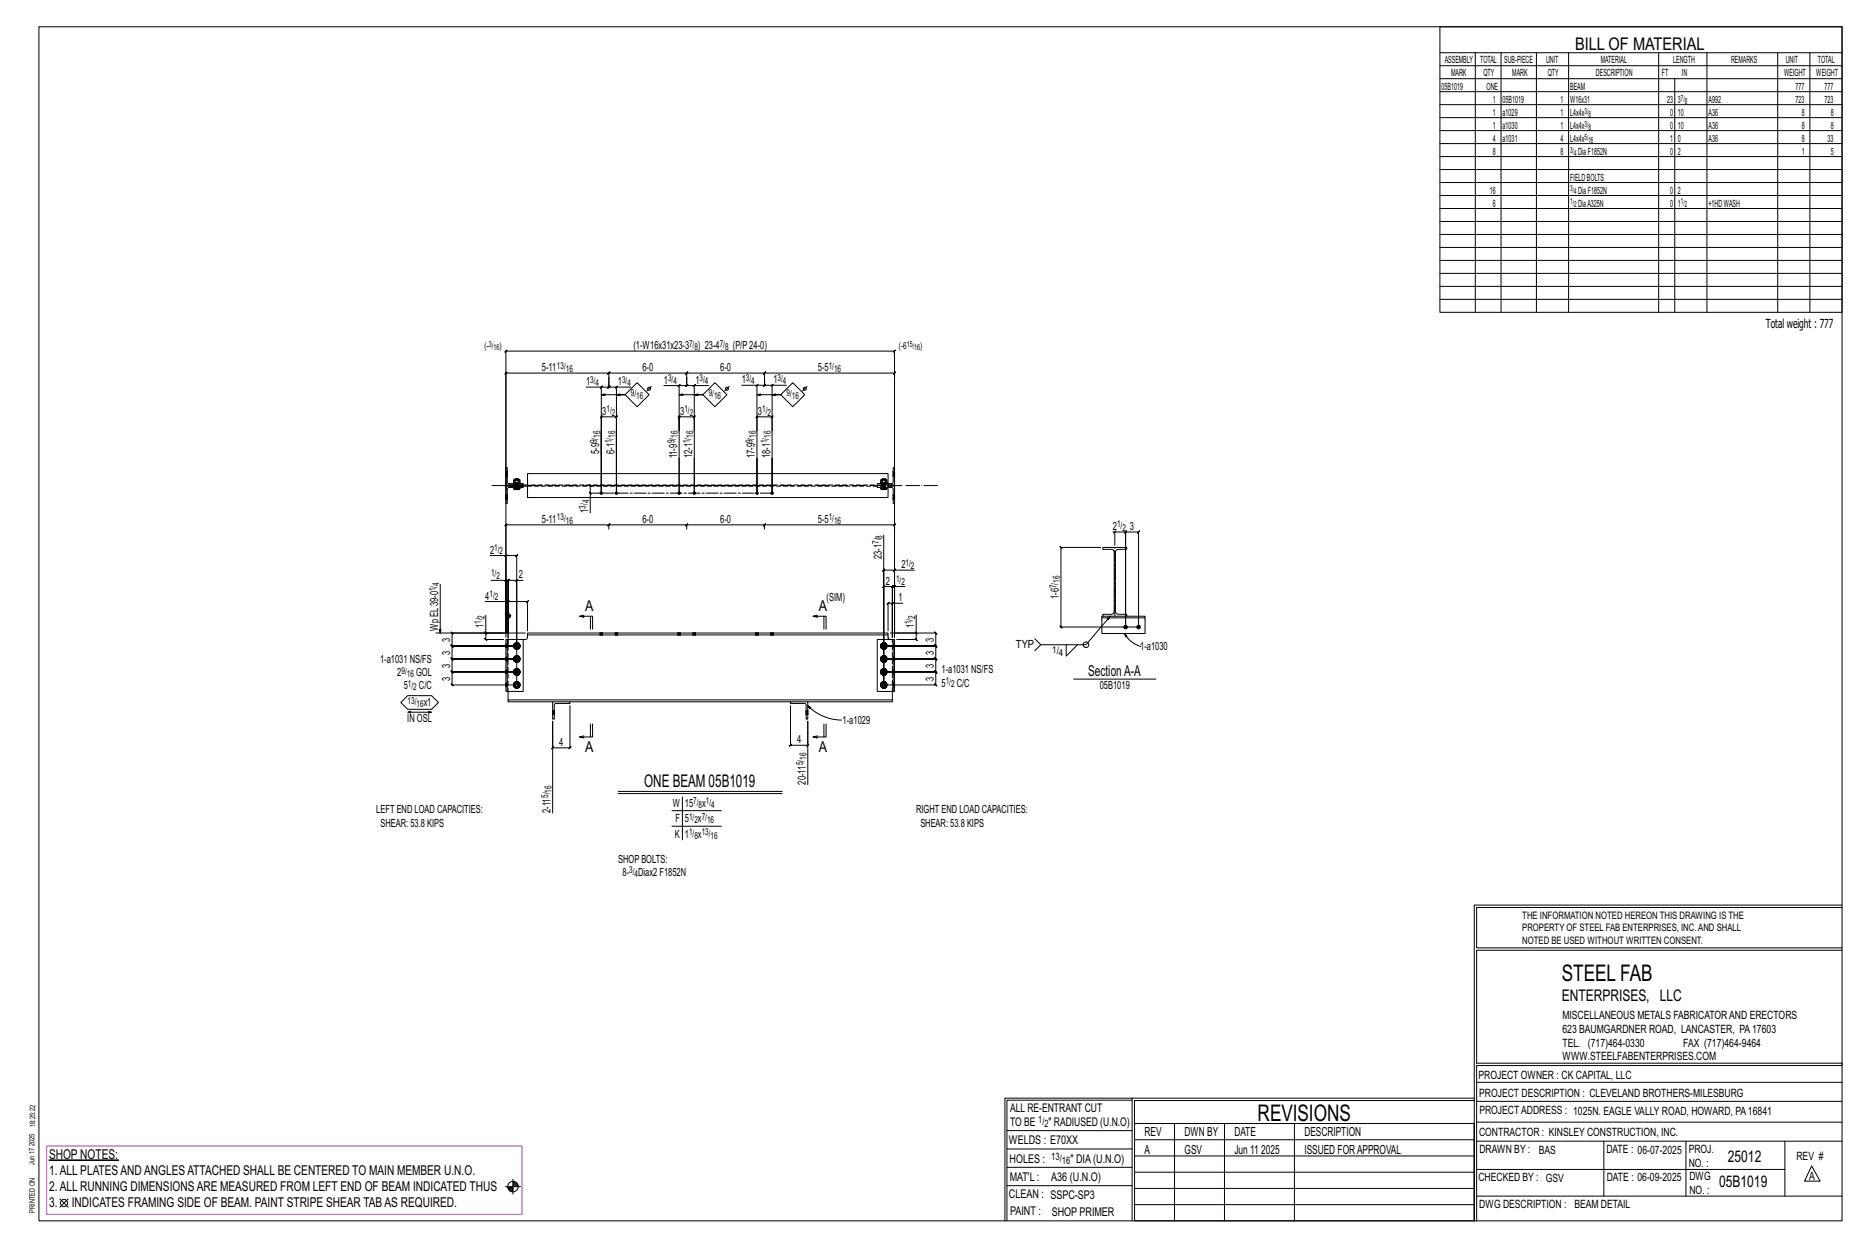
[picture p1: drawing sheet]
<svg xmlns="http://www.w3.org/2000/svg" width="914mm" height="610mm" viewBox="0 0 914 610" stroke-linecap="round" stroke-linejoin="round" font-family="sans-serif">
<g fill="#000" stroke="#000" stroke-width=".49">
<path d="M24 568h34z"/>
<circle cx="294" cy="241" r=".6"/>
<circle cx="302" cy="241" r=".6"/>
<circle cx="332" cy="241" r=".6"/>
<circle cx="340" cy="241" r=".6"/>
<circle cx="371" cy="241" r=".6"/>
<circle cx="378" cy="241" r=".6"/>
<circle cx="551" cy="307" r=".9"/>
<circle cx="557" cy="307" r=".9"/>
</g>
<g fill="none" stroke="#000" stroke-width=".49">
<path d="M19 13h883v584h-883zM705 13h197v140h-197zM705 26h197M705 32h197M705 39h197M722 26v127M735 26v127M752 26v127M768 26v127M812 26v127M820 39v114M836 26v127"/>
<path d="M870 26v127M886 26v127M705 45h197M705 51h197M705 58h197M705 64h197M705 70h197M705 77h197M705 83h197M705 89h197M705 96h197M705 102h197"/>
<path d="M705 108h197M705 115h197M705 121h197M705 127h197M705 134h197M705 140h197M705 146h197M287 189h7v52v-37l1-1-1 1h8h-1l1-1v1v37v-52h7M294 193h12h-4M295 189l-1 1zM298 183l1-1zM298 185v4h1l-1 1v-1h-4"/>
<path d="M298 185v4v1l1-1h-1h4M298 185l1-3-1 1h-50v-1l-1 1h1v57M298 183h38l1-1-1 3M301 190l1-1zM306 193l6-6 6 6-6 6zM319 189l-2 2M325 189h7v22v-7l1-1-1 1h8h-1l1-1v1v7M332 189l1-1zM332 193h12h-4M336 185v4l1-1-1 1h-4M336 185v4l1-1-1 1h4M336 183h38l1-1-1 3"/>
<path d="M337 182l-1 1zM340 189v-1l-1 1zM344 193l6-6 6 6-6 6zM347 189h-7v22M357 189l-2 2M363 188h8v23M371 188l-1 1 1-1zM371 193h11h-4M374 185v3h1l-1 1v-1h-3M374 185v3v1l1-1h-1h4M374 183h64h-1l1-1v3M375 182l-1 1z"/>
<path d="M377 189l1-1zM385 188h-7v23M388 187l6 6-6 6-6-6zM395 189l-2 2M332 211v30M340 211v30M371 211v-7h-1l1-1v1h7h-1l1-1v1v7M371 211v30M378 211v30M248 231h.1M248 233h.1M248 238h8v1h-7l-1 7z"/>
<path d="M248 229l1 7 7 1h-8zM251 236l4 1zM251 239h1zM251 236v-1h1v1M251 239l1 1M252 239v1M252 237h.1M252 238h.1M252 239h.1M252 240v-1h2v1M252 239h1M253 240l1-1v1"/>
<path d="M254 239h-1v1M254 235v1M254 235v-1h-2v1h2v1M254 237h.1M254 238h.1M254 239h.1M254 239l-1 1M258 232h177v11h-177zM258 237h-9v1h9M294 222v-11v30M302 222v-11v30M332 224v17z"/>
<path d="M340 224v17zM374 238h-85l-1-1 1 1v3M431 236l3 1zM431 239h.1M431 236v-1h1v1M431 239l1 1M432 239h-1l1 1M432 237h.1M432 238h.1M432 239h.1M432 240v-1h2l-1 1M432 239h1"/>
<path d="M433 240l1-1v1M433 239l-1 1M433 236v-1h-1v-1l2 1v1M433 237h.1M433 238h.1M433 239h.1M434 239h.1M434 239l-1 1M435 237h2v1h-2M435 237l2-1v-7h1v8h-3M436 238h2v8h-1v-7h-2M437 231h.1"/>
<path d="M437 233h.1M438 231h.1M438 233h.1M248 242h.1M248 244h.1M288 241l1 1zM298 259l1-3-1 1h-50v-1l-1 1h1v55M298 257h38l1-1-1 3M299 256l-1 1zM301 241h-12v10M336 257h38l1-1-1 3M337 256l-1 1z"/>
<path d="M374 257h64h-1l1-1v3M375 256l-1 1zM437 242h.1M437 244h.1M438 242h.1M438 244h.1M240 272h8v38v-26h-8M248 272h5h-1l1-1v1v63h-32l1 1-1-1v-6h1l-1-1v1h32h-32h1l-1-1v1v-7l1 1-1-1h32h-32l1 1-1-1v-6l1 1-1-1 1 1-1-1v-6h1l-1-1v1h25M248 271l-1 1zM433 262v73v-56h-1l1-1v1h5M438 279v-1l-1 1zM448 279h-10v31h20v-1l1 1h-1v6l1 1-1-1h-25h25l1 1-1-1v6l1 1-1-1h-25h25l1 1-1-1v7v-1l1 1h-1h-25h25v-1l1 1h-1v6l1 1-1-1h-25v-48h-1l1-1v1h4h-1l1-1v1v25"/>
<path d="M540 268h12v1h-5l-1 1v29l1 1 5 1h-12l5-1v-1v-29v-1h-5zM545 260h1v7M545 261l1-1zM546 260h5l-1 1 1-1v47v-47l-1 1 1-1h6v1l1-1h-1v47h-38h1l-1-1v1v-39h1l-1-1v1h20M215 286v24M238 294h11v18M248 284h8M248 283l-1 1zM249 294h9v1l1-1h-1v15M249 300v9M249 294l-1 1zM253 284v32h-32h32"/>
<path d="M253 283l-1 1zM436 296l1-1zM437 295h-2l-1 1 1-1v14M437 287l1-1zM438 287h-1v-1l-1 1h1v25M442 295h-5v17M443 287h-5v25M213 310h35v-138h-1l1-1v1h190h-1l1-1v1v138M237 309l1 1zM238 301v9h19M238 310v3l-1-1 1 1h9M247 301h3"/>
<path d="M248 313v25zM248 301h.1M248 300v1M248 313h8M249 310v-26h-1l1-1-1 1 1-1v1v32M249 301v1M250 301v1M251 316h1M252 315v1M252 317h.1M252 316v1M252 316v-1l-1 1 1 1v-1"/>
<path d="M252 317l1 1M252 315h.1M253 317h1M253 315h-1M253 315h1M253 315l1 1v1M254 315h-1M254 317h-1M254 316v1M254 316l-1 1M254 315v1M256 313v25h-8"/>
<path d="M258 310h177v1h-177zM258 311v2h-2M286 302l-2-1h6v7M286 301h-2M289 301v7M294 310h.1M294 311h.1M295 310h.1M295 311h.1M301 310h.1M301 311h.1M302 310h.1"/>
<path d="M302 311h.1M332 310h.1M332 311h.1M333 310h.1M333 311h.1M339 310h.1M339 311h.1M340 310h.1M340 311h.1M370 310h.1M370 311h.1M371 310h.1"/>
<path d="M371 311h.1M377 310h.1M377 311h.1M379 310h.1M379 311h.1M400 302l-2-1h6v7M400 301h-2M403 301v7M431 316h1M431 315l1 1M432 317h.1M432 316l-1 1"/>
<path d="M432 316v-1l-1 1 1 1v-1M432 317l1 1M432 315h.1M432 317h1M433 315h-1M433 315h1h-1M433 315l1 1v1M433 317h1h-1M434 316v1M434 316l-1 1M434 315v1M435 311v1l1 1"/>
<path d="M437 313h1v25h-1zM437 313h-8v25h8M448 309l1 1zM448 301v9h-12M448 310v3v-1l1 1h-1h-9M509 315l-2 3M522 315v6l5-6M540 301h-1v9h22v-8M543 301l-11 14h-23l-2-2M550 310l2 1-1 1zM550 310a13 13 0 0 0 8 6M552 301h9v1h-22"/>
<path d="M249 338v4M251 335h1M251 329h1M251 322h1M252 335h.1M252 328v1M252 322h.1M252 336v1M252 330h.1M252 323v1M252 335v1M252 329h.1"/>
<path d="M252 322v1M252 335v-1l-1 1 1 1v-1M252 328l-1 1 1 1v-1M252 322v-1l-1 1 1 1M252 336l1 1M252 329l1 1M252 323l1 1M252 334h.1M252 327v1M252 321h.1M253 336l1 1M253 330h1"/>
<path d="M253 323l1 1M253 334h-1M253 334h1M253 327l-1 1M253 328l1-1v1M253 321l-1 1M253 321h1v1M253 334l1 1v1M253 328l1 1M253 321l1 1v1M254 334h-1M254 327l-1 1"/>
<path d="M254 321h-1M254 336v1l-1-1M254 329v1h-1M254 323v1l-1-1M254 335v1M254 329v1M254 323h.1M254 335l-1 1M254 329l-1 1M254 322l-1 1M254 334v1M254 328h.1"/>
<path d="M254 321v1M254 335h.1M254 328v1M254 322h.1M431 335h1M431 329h1M431 322h1M431 328l1 1M432 323v1M432 330h.1M432 336v1M432 322l-1 1"/>
<path d="M432 329h-1M432 335l-1 1M432 322v-1l-1 1 1 1M432 328l-1 1 1 1v-1M432 335v-1l-1 1 1 1v-1M432 323l1 1M432 329l1 1M432 336l1 1M432 321h.1M432 327v1M432 334h.1M432 330h1"/>
<path d="M433 321l-1 1M433 321h1l-1 1M433 327l-1 1M433 328v-1l1 1h-1M433 334h-1M433 334h1h-1M433 321l1 1v1M433 328l1 1M433 334l1 1v1M433 321h-1M433 323h1l-1 1v-1M433 329l1 1h-1"/>
<path d="M433 336h1l-1 1v-1M434 323h.1M434 329v1M434 335v1M434 322l-1 1M434 329l-1 1M434 335l-1 1M434 321v1M434 328h.1M434 334v1M434 322h.1M434 328v1"/>
<path d="M434 335h.1M437 338v5h-42M526 332h40M196 344l4-4h11l4 4-4 3h-11zM200 348h11l-1 1M201 348h-1l1 1M210 348h1M271 350h.1M271 348h.1M271 343h8v1h-7l-1 8zM279 345v21v-1l-1 1h1h-8v-1l-1 1h1v-13v45M279 343h108"/>
<path d="M289 354v7M290 354v7h-6h2M387 343h8v9l-1-8h-7zM387 345v20h-1l1-1v1h8l1-1-1 1v-12v31M395 350h.1M395 348h.1M395 345l2 1-1 1zM395 345a24 24 0 0 0 17 7M403 354v7M404 354v7h-6h2M437 342h-188v1h22M286 360l-2 1"/>
<path d="M400 360l-2 1M303 387h80M303 388h80M329 397h24M334 390v21M329 404h24M722 443v154M722 443h180M902 444h-179v20h179M902 465h-179v55h179v1h-179v76M554 538h-61v59M554 537h168"/>
<path d="M722 538h-167v13M723 539h179M723 530h179M493 553h61M555 550h167v47h-167zM555 558h167M575 550v47M599 550v47M634 550v47M723 549h179M723 558h179M785 558v27"/>
<path d="M825 558v27M874 558v27M251 577v7M251 579h2M251 580h3M251 578h2M493 571h61M493 562h61M555 573h167M555 566h167M723 572h151M887 570l4 8h-8z"/>
<path d="M29 587l4 4M33 587l-4 4M247 581h8M249 581h2M249 582h2M250 583h1M492 597v-60h62v60M493 580h61M555 589h167M555 581h167M723 585h179"/>
<circle cx="318" cy="190" r=".7"/>
<circle cx="356" cy="190" r=".7"/>
<circle cx="394" cy="190" r=".7"/>
<circle cx="249" cy="301" r="1.2"/>
<circle cx="532" cy="315" r="1.4"/>
<circle cx="31" cy="589" r="1.8"/>
<circle cx="251" cy="581" r="2.6"/>
</g>
<path d="M23 561h233v33h-233z" fill="none" stroke="#f0f" stroke-width=".5"/>
<g fill="none" stroke="#000" stroke-width=".49" stroke-dasharray="2 1.4">
<path d="M248 232h.1M248 231h.1M248 233h.1M248 232v1M251 239h1zM251 239l1 1M251 236h1h-1v-1h1v1v-1v1h2h-2M252 239h.1M252 239v1M252 240v-1v1v-1M252 237h.1M252 237v1"/>
<path d="M252 238v1M252 238h.1M252 237v2zM252 235l1-1M252 235h2M252 240h1M252 235h.1M252 237h-1l1-1M252 237h2M252 236h2M252 238v-1M252 239h1z"/>
<path d="M252 239l1 1 1-1M253 235h.1M253 234h1M253 237v1zM253 238v-1M253 238l-1 1M253 237h.1M253 238l1-1M253 238v1zM253 239h.1M253 237h1M253 240l-1-1h2"/>
<path d="M253 239h1M253 238v1M253 240h1M254 239h.1M254 238v-1M254 238v1M254 237h.1M254 236h.1M254 235h.1M254 234v1M254 235v1zM254 236v-1v1"/>
<path d="M254 237v2zM254 238h.1M254 239v-1M254 240v-1M254 239v1zM254 237h1M254 236l1 1M258 238h177M429 238v1h6M431 239h.1M431 239l1 1M431 236h1h-1v-1h1v1v-1v1h1h-1"/>
<path d="M432 239h.1M432 240l-1-1 1 1-1-1h1M432 237h.1M432 237v1M432 238v1M432 238h.1M432 237v2zM432 235v-1M432 235h1M432 240h.1M432 235h.1M432 237h-1l1-1"/>
<path d="M432 237h1M432 236h1M432 238v-1M432 239h1zM432 239l1 1v-1M432 234h1M432 237l1 1zM432 237h1zM433 238v-1M433 237h.1M433 238v1zM433 238l-1 1"/>
<path d="M433 239h-1M433 240l-1-1h1M433 239h.1M433 239h1M433 235h.1M433 238v1M433 240h.1M433 237h1M433 236h1M433 234v1M433 235v1zM433 236h1h-1v-1h1v1"/>
<path d="M433 237v2zM433 238h.1M433 239v-1M434 240v-1M434 239l-1 1zM434 237h.1M434 236v1M434 239v1zM434 239h.1M435 237h-6M435 237h-177M437 233h.1"/>
<path d="M437 232h1l-1-1M437 233h1M438 231h-1M438 232h-1M438 233h-1M438 233h.1M438 231h.1M438 232l-1-1M248 243h.1M248 242h.1M248 244h.1M248 243v1"/>
<path d="M437 244h.1M437 243h1h-1M437 244h1M438 242h-1M438 243h-1M438 244h-1M438 244h.1M438 242h.1M438 243l-1-1M248 317h.1M248 316v1M248 316h.1"/>
<path d="M248 315h.1M249 313v25M251 316v1zM251 316l1 1zM251 316l1-1-1 1 1 1-1-1h1M251 315v1zM251 317h1zM252 317v-1M252 315v1M252 315h-1zM252 317v1zM252 315h.1"/>
<path d="M252 317h.1M252 316l1 1M252 316l1-1M252 316h.1M252 317h2zM252 315h2zM252 315l-1 1 1-1v2M252 316l1 1zM252 316l1-1zM252 318h1zM252 315l1-1zM253 317v1l-1-1 1 1-1-1z"/>
<path d="M253 317h.1M253 315h.1M253 315h-1h1h-1h1M253 318h1zM253 318l1-1zM253 318l1-1M253 317h1M253 315h1h-1h1h-1zM253 314l1 1zM253 317l1-1zM253 315l1 1zM253 315h1"/>
<path d="M254 317h.1M254 315h.1M254 318v-1zM254 316h.1M254 315v1zM254 316v1M254 316v-1M254 317v-1M254 315v2M254 315v1M254 315l1 1zM254 316v1z"/>
<path d="M255 316l-1 1zM294 310v1M294 310h.1M294 310l1 1zM294 311h.1M295 310v1M295 310h.1M295 311h.1M295 311v-1M301 310v1M301 310h.1M302 310l-1 1"/>
<path d="M302 310v1zM302 311h.1M302 310v1M302 310h.1M302 311v-1M332 310v1M332 310h.1M332 310l1 1zM332 311h.1M333 310v1M333 310h.1M333 311h.1"/>
<path d="M333 311v-1M339 310v1M339 310h.1M340 310l-1 1M340 310v1zM340 311h.1M340 310v1M340 310h.1M340 311v-1M370 310v1M370 310h.1M371 310v1z"/>
<path d="M371 310l-1 1M371 311h-1M371 310v1M371 310h.1M371 311h.1M371 311v-1M377 310v1M377 310h.1M378 310l-1 1M378 310v1zM378 310v1M378 311h.1"/>
<path d="M379 310h.1M379 311h.1M379 311v-1M431 316v1zM431 316l1-1-1 1 1 1-1-1h1M431 315v1zM431 317h.1M431 317l1-1M431 315l1 1M431 315h.1M431 317l1 1zM431 315h1z"/>
<path d="M432 317h.1M432 315h.1M432 316v1M432 316v-1M432 316h.1M432 317h1zM432 315h1zM432 315l-1 1v-1v2h1h-1h1M432 316v1zM432 316v-1zM432 318h1zM432 315l1-1z"/>
<path d="M432 317l1 1-1-1 1 1-1-1zM433 315h-1h1h-1h1M433 318h.1M433 318v-1zM433 318v-1M433 317h.1M433 315h.1M433 314v1zM433 317v-1zM433 315v1zM433 317h1zM433 317h1"/>
<path d="M433 315h1zM433 315h1M433 318l1-1zM433 316h.1M433 315l1 1zM434 316v1M434 316v-1M434 317v-1M434 315h-1l1 2M434 315h.1M434 315v1zM434 315v1"/>
<path d="M434 317h.1M434 316l-1 1zM434 316v1zM437 315h1zM437 316h1l-1-1M438 315h.1M438 316l-1-1M438 316h-1M438 317h-1M248 336h.1M248 335v1M248 335h.1"/>
<path d="M248 334h.1M248 330h.1M248 330v-1M248 329v1M248 329h.1M248 328h.1M248 323h.1M248 322h.1M248 323v-1v1M251 335v1zM251 329h.1M251 322v1z"/>
<path d="M251 335l1 1zM251 335l1-1-1 1 1 1-1-1h1M251 329h1zM251 329l1-2-1 2 1 1-1-1h1M251 322l1 1zM251 322l1-1-1 1 1 2-1-2h1M251 334v1zM251 336h1zM251 328v1zM251 329l1 1zM251 322h.1M251 323l1 1z"/>
<path d="M252 336v-1M252 335h.1M252 329h.1M252 328v1M252 323v-1M252 322h.1M252 334h-1zM252 336v1zM252 334h.1M252 328h-1zM252 330h.1M252 328v-1z"/>
<path d="M252 321l-1 1zM252 324h.1M252 321h.1M252 336v1M252 328v-1M252 323v1zM252 323v1M252 335l1 1M252 335l1-1M252 329l1 1M252 328h1M252 323h1"/>
<path d="M252 322l1-1M252 322v1zM252 336h2zM252 334h2zM252 330h2zM252 327h2zM252 324h2zM252 321h2zM252 334l-1 1h1v1M252 328l-1 1 1-1v1v1v-1v1v-1M252 322v-1l-1 1h1v1M252 335l1 1z"/>
<path d="M252 335l1-1zM252 328v1zM252 329h1zM252 328h1zM252 323h1zM252 322h1zM252 337h1zM252 334h1zM252 330h1zM252 327h1zM252 324h1zM252 321h1z"/>
<path d="M253 336v1h-1h1h-1zM253 336h.1M253 334h.1M253 330h-1h1h-1zM253 329v1zM253 328h.1M253 323v1h-1h1h-1zM253 323h.1M253 322h.1M253 334h-1h1h-1h1M253 337h1zM253 337h1"/>
<path d="M253 336l1 1M253 334h1h-1h1h-1zM253 334h1zM253 327h-1h1h-1l1 1M253 330h1zM253 330h1M253 330v-1zM253 327h1h-1h1l-1 1zM253 327h1zM253 321h-1h1h-1h1M253 324h1zM253 324h1"/>
<path d="M253 323l1 1M253 321h1h-1h1h-1zM253 321h1zM253 336h1M253 336l1-1zM253 334l1 1zM253 334h1M253 330l1-1M253 329h1zM253 328h1zM253 328h1M253 323h1"/>
<path d="M253 323h1zM253 322h1zM253 321l1 1M254 337v-1zM254 337v-1M254 334h.1M254 330h.1M254 327v1zM254 327v1M254 324v-1zM254 324v-1M254 321h.1"/>
<path d="M254 324h.1M254 335h.1M254 328v1zM254 322h.1M254 334v1zM254 327v2zM254 321v1zM254 329h.1M254 322v1zM254 335v1M254 335v-1M254 329v1"/>
<path d="M254 328h.1M254 323h.1M254 322v-1M254 336v-1M254 334v2M254 330v-1M254 328v1M254 323v-1M254 321v1v1M254 336h.1M254 334l1 1zM254 329v1z"/>
<path d="M254 328l1 1zM254 323v1zM254 322h1zM254 335v1zM254 322v2zM255 335l-1 1zM255 329h-1zM255 322l-1 1zM431 322v1zM431 329h.1M431 335v1zM431 322l1-1-1 1 1 2-1-2h1"/>
<path d="M431 329l1-2-1 2 1 1-1-1h1M431 335l1-1-1 1 1 1-1-1h1M431 322h.1M431 323v1zM431 328v1zM431 329v1zM431 334v1zM431 336h.1M431 323l1-1M431 322h1M431 329h1M431 328l1 1"/>
<path d="M431 336l1-1M431 335h1M431 321v1zM431 324h1zM431 321h1zM431 328h.1M431 330h1zM431 328l1-1zM431 334h.1M431 336l1 1zM431 334h1zM432 323v1z"/>
<path d="M432 323v1M432 321h.1M432 330h.1M432 328v-1zM432 328v-1M432 336v1zM432 336v1M432 334h.1M432 323h.1M432 322v-1M432 329v1M432 328h.1"/>
<path d="M432 335v1M432 335v-1M432 322v1zM432 329h.1M432 335h.1M432 324h1zM432 321h1zM432 330h1zM432 327h1zM432 336h1zM432 334h1zM432 322v-1l-1 1v1h1h-1h1"/>
<path d="M432 328l-1 1v-1v1l1 1-1-1 1 1v-1M432 334l-1 1v1h1h-1h1M432 322h.1M432 328v1zM432 335v1zM432 335v-1zM432 337h1zM432 323l1 1h-1h1h-1zM432 323h1zM432 322h1zM432 330h1h-1h1h-1zM432 329l1 1z"/>
<path d="M432 328h1zM432 336l1 1h-1h1h-1zM433 321h-1h1h-1h1M433 324h.1M433 323v1M433 323h.1M433 322h.1M433 321h.1M433 327h-1h1h-1l1 1M433 330h.1M433 330v-1zM433 328h.1"/>
<path d="M433 327v1zM433 327h.1M433 334h-1h1h-1h1M433 337h.1M433 336v1M433 336h.1M433 334h.1M433 321v1M433 330v-1M433 329h.1M433 336v-1zM433 334v1z"/>
<path d="M433 324l1-1zM433 324l1-1M433 321h1zM433 321h1M433 330h1zM433 330h1M433 327l1 1zM433 327l1 1M433 337l1-1zM433 337l1-1M433 334h1zM433 334h1"/>
<path d="M433 324h1zM433 328v1zM433 335h.1M433 321l1 1zM433 327l1 2zM433 334l1 1zM433 322v1zM434 323h.1M434 322v-1M434 329v1M434 328h.1M434 335v1"/>
<path d="M434 335v-1M434 323v-1M434 321l-1 1 1 1M434 330v-1M434 328h-1l1 1M434 336v-1M434 334h-1l1 2M434 321v1zM434 334h.1M434 322h.1M434 328v1zM434 328v1"/>
<path d="M434 335h.1M434 323v1zM434 329v1zM434 336h.1M434 334v1zM434 322l-1 2zM434 329l-1 1zM434 335l-1 1zM434 322v1zM434 329h.1M434 335v1zM437 338v-25"/>
<path d="M437 322h1zM437 322h1h-1M437 328h1zM437 328l1 1-1-1M437 334h1zM437 335h1l-1-1M438 322h.1M438 322h-1M438 323h-1M438 328h.1M438 328h-1M438 329h-1"/>
<path d="M438 330h-1M438 334h.1M438 335l-1-1M438 335h-1M438 336h-1M271 348v1zM271 348h.1M271 350v-1M271 349v1M271 349h.1M271 350h.1M395 349h.1"/>
<path d="M395 350v-1M395 349v-1M395 350h.1M395 348h.1M395 349v1"/>
</g>
<path d="M241 238h218" fill="none" stroke="#000" stroke-width=".49" stroke-dasharray="6.8 1 0 1"/>
<path d="M302 241h76M546 301v-33" fill="none" stroke="#000" stroke-width=".49" stroke-dasharray="5.8 1 1 1"/>
<g font-size="11.2">
<text x="764" y="480">STEEL FAB</text>
<text x="616" y="548">REVISIONS</text>
</g>
<g font-size="8.6">
<text x="771" y="24">BILL OF MATERIAL</text>
<text x="315" y="385">ONE BEAM 05B1019</text>
</g>
<g font-size="7.9">
<text x="765" y="490">ENTERPRISES, LLC</text>
<text x="846" y="569">25012</text>
<text x="842" y="581">05B1019</text>
</g>
<g font-size="7.3">
<text x="286" y="299">A</text>
<text x="401" y="299">A</text>
<text x="533" y="331">SectionA-A</text>
<text x="286" y="368">A</text>
<text x="401" y="368">A</text>
</g>
<g font-size="6.6">
<text x="24" y="567">SHOP NOTES:</text>
<text x="24" y="575">1.ALL PLATESANDANGLESATTACHED SHALL BE CENTERED TO MAIN MEMBER U.N.O.</text>
<text x="24" y="583">2.ALL RUNNING DIMENSIONSARE MEASURED FROM LEFT END OF BEAM INDICATED THUS</text>
<text x="24" y="591">3.</text>
<text x="35" y="591">INDICATES FRAMING SIDE OF BEAM. PAINT STRIPE SHEAR TABAS REQUIRED.</text>
</g>
<g font-size="6.1">
<text x="864" y="161">Total weight : 777</text>
<text x="560" y="556">REV</text>
<text x="580" y="556">DWN BY</text>
<text x="604" y="556">DATE</text>
<text x="639" y="556">DESCRIPTION</text>
<text x="560" y="564">A</text>
<text x="580" y="564">GSV</text>
<text x="604" y="564">Jun 11</text>
<text x="617" y="564">2025</text>
<text x="639" y="564">ISSUED FORAPPROVAL</text>
</g>
<g font-size="5.9">
<text x="494" y="560">WELDS : E70XX</text>
<text x="494" y="569">HOLES :</text>
<text x="524" y="569">&quot; DIA(U.N.O)</text>
<text x="494" y="578">MAT'L :</text>
<text x="515" y="578">A36 (U.N.O)</text>
<text x="494" y="586">CLEAN : SSPC-SP3</text>
<text x="495" y="595">PAINT :</text>
<text x="515" y="595">SHOP PRIMER</text>
</g>
<g font-size="5.8">
<text x="494" y="544">ALL RE-ENTRANT CUT</text>
<text x="494" y="551">TO BE</text>
<text x="513" y="551">&quot; RADIUSED (U.N.O)</text>
</g>
<g font-size="5.6">
<text x="765" y="499">MISCELLANEOUS METALS FABRICATORAND ERECTORS</text>
<text x="765" y="505">623 BAUMGARDNER ROAD, LANCASTER, PA17603</text>
<text x="765" y="512">TEL. (717)464-0330</text>
<text x="824" y="512">FAX (717)464-9464</text>
<text x="765" y="519">WWW.STEELFABENTERPRISES.COM</text>
<text x="724" y="528">PROJECT OWNER : CK CAPITAL, LLC</text>
<text x="724" y="537">PROJECT DESCRIPTION : CLEVELAND BROTHERS-MILESBURG</text>
<text x="724" y="545">PROJECTADDRESS : 1025N. EAGLE VALLY ROAD, HOWARD, PA16841</text>
<text x="724" y="556">CONTRACTOR : KINSLEY CONSTRUCTION, INC.</text>
<text x="724" y="564">DRAWN BY :</text>
<text x="753" y="564">BAS</text>
<text x="786" y="564">DATE : 06-07-2025</text>
<text x="827" y="564">PROJ.</text>
<text x="879" y="568">REV #</text>
<text x="827" y="571">NO. :</text>
<text x="724" y="578">CHECKED BY : GSV</text>
<text x="787" y="578">DATE : 06-09-2025</text>
<text x="827" y="578">DWG</text>
<text x="886" y="578">A</text>
<text x="827" y="584">NO. :</text>
<text x="724" y="591">DWG DESCRIPTION : BEAM DETAIL</text>
</g>
<g font-size="5.5">
<text x="310" y="171">(1-W16x31x23-3</text>
<text x="342" y="171">) 23-4</text>
<text x="359" y="171">(P/P24-0)</text>
<text x="265" y="182">5-11</text>
<text x="314" y="182">6-0</text>
<text x="353" y="182">6-0</text>
<text x="400" y="182">5-5</text>
<text x="287" y="188">1</text>
<text x="302" y="188">1</text>
<text x="325" y="188">1</text>
<text x="340" y="188">1</text>
<text x="363" y="188">1</text>
<text x="379" y="188">1</text>
<text x="295" y="203">3</text>
<text x="333" y="203">3</text>
<text x="371" y="203">3</text>
<text x="293" y="222" transform="rotate(-90 293 222)">5-9</text>
<text x="301" y="222" transform="rotate(-90 301 222)">6-1</text>
<text x="331" y="224" transform="rotate(-90 331 224)">11-9</text>
<text x="339" y="224" transform="rotate(-90 339 224)">12-1</text>
<text x="370" y="224" transform="rotate(-90 370 224)">17-9</text>
<text x="377" y="224" transform="rotate(-90 377 224)">18-1</text>
<text x="288" y="251" transform="rotate(-90 288 251)">1</text>
<text x="265" y="256">5-11</text>
<text x="314" y="256">6-0</text>
<text x="353" y="256">6-0</text>
<text x="400" y="256">5-5</text>
<text x="545" y="259">2</text>
<text x="553" y="259">3</text>
<text x="240" y="271">2</text>
<text x="432" y="274" transform="rotate(-90 432 274)">23-1</text>
<text x="441" y="278">2</text>
<text x="254" y="283">2</text>
<text x="434" y="286">2</text>
<text x="238" y="293">4</text>
<text x="405" y="294">(SIM)</text>
<text x="518" y="293" transform="rotate(-90 518 293)">1-6</text>
<text x="440" y="294">1</text>
<text x="215" y="309" transform="rotate(-90 215 309)">Wp EL39-0</text>
<text x="237" y="307" transform="rotate(-90 237 307)">1</text>
<text x="447" y="307" transform="rotate(-90 447 307)">1</text>
<text x="220" y="314" transform="rotate(-90 220 314)">3</text>
<text x="457" y="314" transform="rotate(-90 457 314)">3</text>
<text x="497" y="317">TYP</text>
<text x="220" y="320" transform="rotate(-90 220 320)">3</text>
<text x="457" y="320" transform="rotate(-90 457 320)">3</text>
<text x="558" y="318">1-a1030</text>
<text x="186" y="324">1-a1031 NS/FS</text>
<text x="220" y="327" transform="rotate(-90 220 327)">3</text>
<text x="457" y="327" transform="rotate(-90 457 327)">3</text>
<text x="461" y="329">1-a1031 NS/FS</text>
<text x="194" y="331">2</text>
<text x="204" y="331">GOL</text>
<text x="220" y="333" transform="rotate(-90 220 333)">3</text>
<text x="457" y="333" transform="rotate(-90 457 333)">3</text>
<text x="461" y="336">5</text>
<text x="468" y="336">C/C</text>
<text x="198" y="337">5</text>
<text x="205" y="337">C/C</text>
<text x="538" y="337">05B1019</text>
<text x="207" y="345">x1</text>
<text x="199" y="353">IN OSL</text>
<text x="412" y="354">1-a1029</text>
<text x="274" y="365">4</text>
<text x="390" y="364">4</text>
<text x="394" y="384" transform="rotate(-90 394 384)">20-11</text>
<text x="329" y="395">W</text>
<text x="335" y="395">15</text>
<text x="344" y="395">x</text>
<text x="184" y="398">LEFT END LOAD CAPACITIES:</text>
<text x="270" y="398" transform="rotate(-90 270 398)">2-11</text>
<text x="448" y="398">RIGHT END LOAD CAPACITIES:</text>
<text x="186" y="404">SHEAR: 53.8 KIPS</text>
<text x="331" y="402">F</text>
<text x="335" y="402">5</text>
<text x="342" y="402">x</text>
<text x="451" y="404">SHEAR: 53.8 KIPS</text>
<text x="330" y="410">K</text>
<text x="335" y="410">1</text>
<text x="342" y="410">x</text>
<text x="303" y="422">SHOPBOLTS:</text>
<text x="305" y="429">8-</text>
<text x="312" y="429">Diax2 F1852N</text>
</g>
<g font-size="5">
<text x="745" y="450">THE INFORMATION NOTED HEREON THIS DRAWING IS THE</text>
<text x="745" y="456">PROPERTY OF STEEL FAB ENTERPRISES, INC.AND SHALL</text>
<text x="745" y="462">NOTED BE USED WITHOUT WRITTEN CONSENT.</text>
<text x="508" y="550">1/</text>
<text x="511" y="551">2</text>
<text x="515" y="568">13/</text>
<text x="520" y="570">16</text>
</g>
<g font-size="4.9">
<text x="707" y="31">ASSEMBLY</text>
<text x="725" y="31">TOTAL</text>
<text x="736" y="31">SUB-PIECE</text>
<text x="757" y="31">UNIT</text>
<text x="784" y="31">MATERIAL</text>
<text x="819" y="31">LENGTH</text>
<text x="847" y="31">REMARKS</text>
<text x="874" y="31">UNIT</text>
<text x="890" y="31">TOTAL</text>
<text x="710" y="37">MARK</text>
<text x="726" y="37">QTY</text>
<text x="740" y="37">MARK</text>
<text x="758" y="37">QTY</text>
<text x="781" y="37">DESCRIPTION</text>
<text x="814" y="37">FT</text>
<text x="823" y="37">IN</text>
<text x="873" y="37">WEIGHT</text>
<text x="889" y="37">WEIGHT</text>
<text x="706" y="44">05B1019</text>
<text x="728" y="44">ONE</text>
<text x="769" y="44">BEAM</text>
<text x="879" y="44">777</text>
<text x="893" y="44">777</text>
<text x="731" y="50">1</text>
<text x="736" y="50">05B1019</text>
<text x="764" y="50">1</text>
<text x="769" y="50">W16x31</text>
<text x="816" y="50">23</text>
<text x="821" y="50">3</text>
<text x="836" y="50">A992</text>
<text x="879" y="50">723</text>
<text x="893" y="50">723</text>
<text x="731" y="57">1</text>
<text x="736" y="57">a1029</text>
<text x="764" y="57">1</text>
<text x="769" y="57">L4x4x</text>
<text x="818" y="57">0</text>
<text x="821" y="57">10</text>
<text x="836" y="57">A36</text>
<text x="882" y="57">8</text>
<text x="896" y="57">8</text>
<text x="731" y="63">1</text>
<text x="736" y="63">a1030</text>
<text x="764" y="63">1</text>
<text x="769" y="63">L4x4x</text>
<text x="818" y="63">0</text>
<text x="821" y="63">10</text>
<text x="836" y="63">A36</text>
<text x="882" y="63">8</text>
<text x="896" y="63">8</text>
<text x="731" y="69">4</text>
<text x="736" y="69">a1031</text>
<text x="764" y="69">4</text>
<text x="769" y="69">L4x4x</text>
<text x="818" y="69">1</text>
<text x="821" y="69">0</text>
<text x="836" y="69">A36</text>
<text x="882" y="69">8</text>
<text x="895" y="69">33</text>
<text x="731" y="76">8</text>
<text x="764" y="76">8</text>
<text x="772" y="76">DiaF1852N</text>
<text x="818" y="76">0</text>
<text x="821" y="76">2</text>
<text x="882" y="76">1</text>
<text x="896" y="76">5</text>
<text x="769" y="88">FIELDBOLTS</text>
<text x="729" y="95">16</text>
<text x="772" y="95">DiaF1852N</text>
<text x="818" y="95">0</text>
<text x="821" y="95">2</text>
<text x="731" y="101">6</text>
<text x="772" y="101">DiaA325N</text>
<text x="818" y="101">0</text>
<text x="821" y="101">1</text>
<text x="836" y="101">+1HDWASH</text>
</g>
<g font-size="4.7">
<text x="237" y="171">(-</text>
<text x="244" y="171">)</text>
<text x="337" y="170">7/</text>
<text x="340" y="171">8</text>
<text x="352" y="170">7/</text>
<text x="355" y="171">8</text>
<text x="440" y="171">(-6</text>
<text x="450" y="171">)</text>
<text x="273" y="180">13/</text>
<text x="277" y="182">16</text>
<text x="406" y="180">1/</text>
<text x="408" y="182">16</text>
<text x="289" y="187">3/</text>
<text x="292" y="189">4</text>
<text x="305" y="187">3/</text>
<text x="307" y="189">4</text>
<text x="327" y="186">3/</text>
<text x="330" y="188">4</text>
<text x="342" y="186">3/</text>
<text x="345" y="188">4</text>
<text x="365" y="186">3/</text>
<text x="368" y="188">4</text>
<text x="381" y="186">3/</text>
<text x="383" y="188">4</text>
<text x="309" y="194">9/</text>
<text x="311" y="195">16</text>
<text x="347" y="194">9/</text>
<text x="350" y="195">16</text>
<text x="385" y="194">9/</text>
<text x="388" y="195">16</text>
<text x="297" y="202">1/</text>
<text x="300" y="203">2</text>
<text x="335" y="202">1/</text>
<text x="338" y="203">2</text>
<text x="373" y="202">1/</text>
<text x="376" y="203">2</text>
<text x="294" y="214" transform="rotate(-90 294 214)">16</text>
<text x="301" y="214" transform="rotate(-90 301 214)">16</text>
<text x="332" y="214" transform="rotate(-90 332 214)">16</text>
<text x="339" y="214" transform="rotate(-90 339 214)">16</text>
<text x="370" y="214" transform="rotate(-90 370 214)">16</text>
<text x="377" y="214" transform="rotate(-90 377 214)">16</text>
<text x="292" y="217" transform="rotate(-90 292 217)">9/</text>
<text x="300" y="217" transform="rotate(-90 300 217)">1/</text>
<text x="330" y="217" transform="rotate(-90 330 217)">9/</text>
<text x="338" y="217" transform="rotate(-90 338 217)">1/</text>
<text x="368" y="217" transform="rotate(-90 368 217)">9/</text>
<text x="376" y="217" transform="rotate(-90 376 217)">1/</text>
<text x="287" y="249" transform="rotate(-90 287 249)">3/</text>
<text x="288" y="246" transform="rotate(-90 288 246)">4</text>
<text x="273" y="255">13/</text>
<text x="277" y="256">16</text>
<text x="406" y="255">1/</text>
<text x="408" y="256">16</text>
<text x="432" y="264" transform="rotate(-90 432 264)">8</text>
<text x="547" y="258">1/</text>
<text x="549" y="260">2</text>
<text x="242" y="270">1/</text>
<text x="430" y="266" transform="rotate(-90 430 266)">7/</text>
<text x="245" y="271">2</text>
<text x="240" y="282">1/</text>
<text x="443" y="277">1/</text>
<text x="446" y="278">2</text>
<text x="215" y="287" transform="rotate(-90 215 287)">4</text>
<text x="243" y="283">2</text>
<text x="439" y="285">1/</text>
<text x="441" y="286">2</text>
<text x="517" y="288" transform="rotate(-90 517 288)">7/</text>
<text x="519" y="285" transform="rotate(-90 519 285)">16</text>
<text x="213" y="289" transform="rotate(-90 213 289)">1/</text>
<text x="240" y="292">1/</text>
<text x="242" y="294">2</text>
<text x="236" y="305" transform="rotate(-90 236 305)">1/</text>
<text x="237" y="303" transform="rotate(-90 237 303)">2</text>
<text x="446" y="305" transform="rotate(-90 446 305)">1/</text>
<text x="448" y="303" transform="rotate(-90 448 303)">2</text>
<text x="515" y="319">1/</text>
<text x="518" y="321">4</text>
<text x="197" y="330">9/</text>
<text x="199" y="331">16</text>
<text x="463" y="335">1/</text>
<text x="200" y="336">1/</text>
<text x="202" y="338">2</text>
<text x="466" y="336">2</text>
<text x="200" y="344">13/</text>
<text x="204" y="346">16</text>
<text x="395" y="372" transform="rotate(-90 395 372)">16</text>
<text x="393" y="374" transform="rotate(-90 393 374)">5/</text>
<text x="270" y="388" transform="rotate(-90 270 388)">16</text>
<text x="268" y="390" transform="rotate(-90 268 390)">5/</text>
<text x="339" y="393">7/</text>
<text x="342" y="395">8</text>
<text x="346" y="393">1/</text>
<text x="348" y="395">4</text>
<text x="337" y="401">1/</text>
<text x="343" y="401">7/</text>
<text x="340" y="403">2</text>
<text x="346" y="403">16</text>
<text x="337" y="409">1/</text>
<text x="340" y="410">8</text>
<text x="343" y="409">13/</text>
<text x="348" y="410">16</text>
<text x="308" y="427">3/</text>
<text x="311" y="429">4</text>
</g>
<g font-size="4.2">
<text x="823" y="49">7/</text>
<text x="825" y="51">8</text>
<text x="776" y="56">3/</text>
<text x="778" y="57">8</text>
<text x="776" y="62">3/</text>
<text x="778" y="63">8</text>
<text x="776" y="68">5/</text>
<text x="778" y="70">16</text>
<text x="769" y="75">3/</text>
<text x="770" y="76">4</text>
<text x="769" y="94">3/</text>
<text x="770" y="95">4</text>
<text x="769" y="100">1/</text>
<text x="770" y="101">2</text>
<text x="823" y="100">1/</text>
<text x="825" y="101">2</text>
</g>
<g font-size="4">
<text x="239" y="170">3/</text>
<text x="242" y="171">16</text>
<text x="444" y="170">15/</text>
<text x="448" y="171">16</text>
</g>
<g font-size="3.7">
<text x="17" y="551" transform="rotate(-90 17 551)">18:25:22</text>
<text x="17" y="561" transform="rotate(-90 17 561)">2025</text>
<text x="17" y="570" transform="rotate(-90 17 570)">Jun 17</text>
<text x="17" y="593" transform="rotate(-90 17 593)">PRINTED ON</text>
</g>
</svg>
